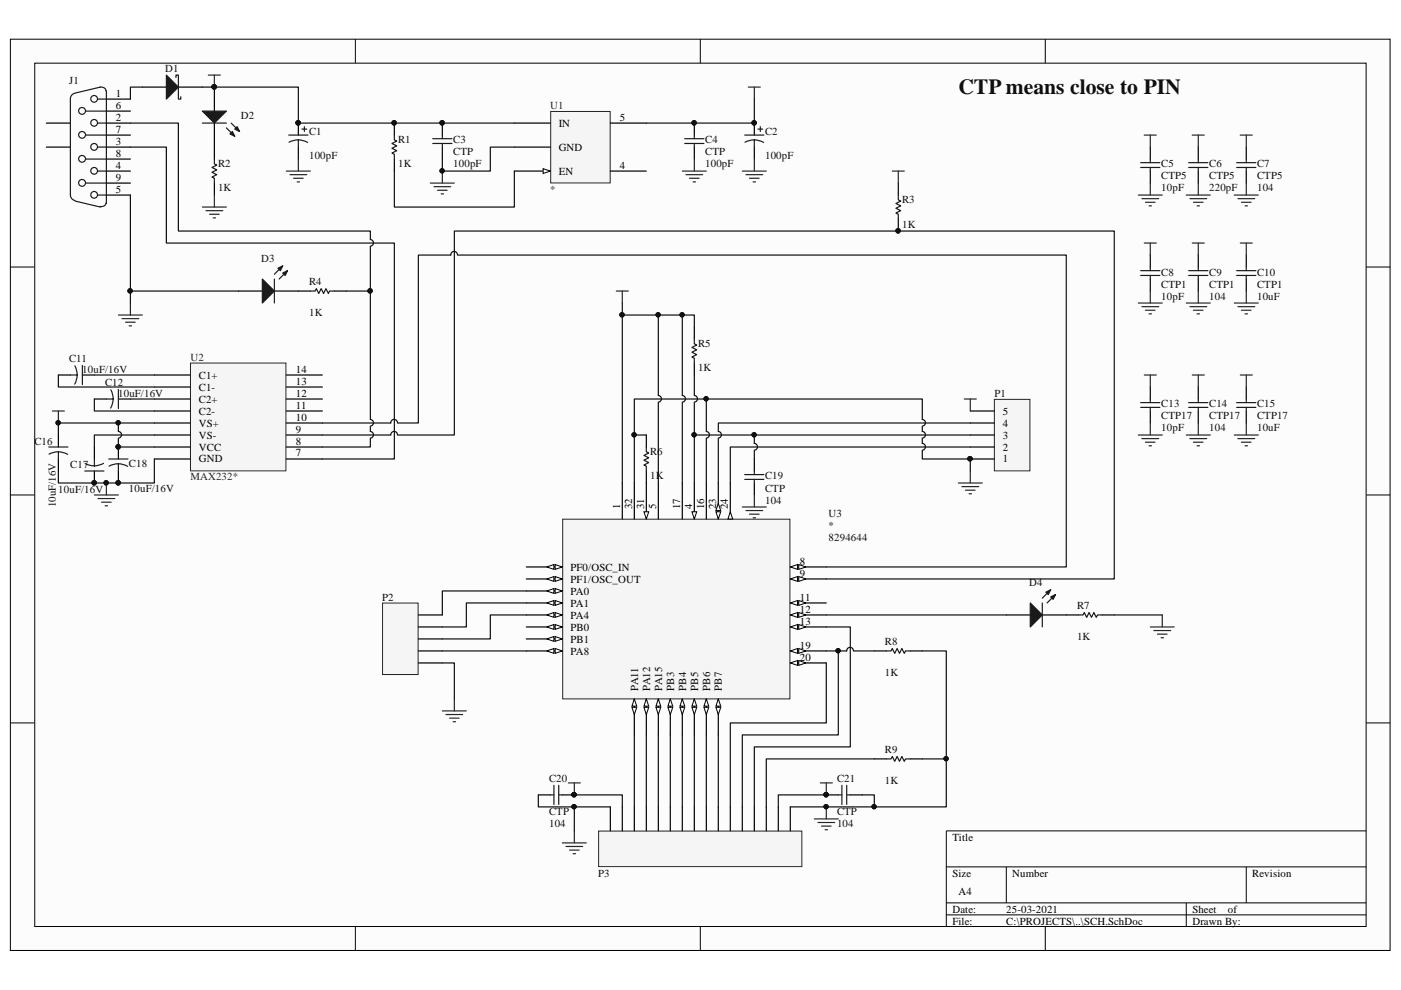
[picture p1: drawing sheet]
<svg xmlns="http://www.w3.org/2000/svg" width="297mm" height="210mm" viewBox="0 0 297 210" stroke-linecap="round" stroke-linejoin="round" font-family="sans-serif">
<path d="M2.3 8.4h292.4v193.1h-292.4z" fill="#fcfcfc"/>
<path d="M2.2 8.3h292.5v193.2h-292.5z" fill="none" stroke="#000" stroke-width=".21"/>
<path d="M7.5 13.5h282.1v182.9h-282.1z" fill="#fcfcfc"/>
<g fill="none" stroke="#000" stroke-width=".21">
<path d="M7.4 13.4h282.2v183h-282.2zM75.3 8.3v5.1M148.5 8.3v5.1M221.6 8.3v5.1M2.2 56.6h5.1M289.7 56.6h5.1M2.2 104.9h5.1M289.7 104.9h5.1M2.2 153.3h5.1M289.7 153.3h5.1M289.7 176.2h-89.1v20.3M75.3 196.5v5.1"/>
<path d="M148.5 196.5v5.1M200.6 183.8h89.1M200.6 191.4h89.1M200.6 194h89.1M213.4 183.8v7.6M221.6 196.5v5.1M251.5 191.4v5.1M264.2 183.8v7.6"/>
</g>
<path d="M119.4 110.2h48.1v38h-48.1z" fill="#f5f5f5"/>
<path d="M119.3 110.1h48.2v38.1h-48.2z" fill="none" stroke="#262626" stroke-width=".21"/>
<path d="M111.6 120.2h7.6" fill="none" stroke="#000" stroke-width=".25"/>
<path d="M117.7 119.7l1.5 .5-1.5 .5z" fill="#fcfcfc"/>
<path d="M117.7 119.7l1.5 .5-1.5 .5z" fill="none" stroke="#000" stroke-width=".21"/>
<path d="M115.9 120.2l1.5-.5v1z" fill="#fcfcfc"/>
<path d="M115.9 120.2l1.5-.5v1z" fill="none" stroke="#000" stroke-width=".21"/>
<path d="M111.6 122.8h7.6" fill="none" stroke="#000" stroke-width=".25"/>
<path d="M117.7 122.2l1.5 .6-1.5 .5z" fill="#fcfcfc"/>
<path d="M117.7 122.2l1.5 .6-1.5 .5z" fill="none" stroke="#000" stroke-width=".21"/>
<path d="M115.9 122.8l1.5-.6v1.1z" fill="#fcfcfc"/>
<path d="M115.9 122.8l1.5-.6v1.1z" fill="none" stroke="#000" stroke-width=".21"/>
<path d="M147.2 102.4v7.6" fill="none" stroke="#000" stroke-width=".25"/>
<path d="M146.7 108.5h1l-.5 1.5z" fill="#fcfcfc"/>
<path d="M146.7 108.5h1l-.5 1.5z" fill="none" stroke="#000" stroke-width=".21"/>
<path d="M139.6 102.4v7.6M111.6 125.3h7.6" fill="none" stroke="#000" stroke-width=".25"/>
<path d="M117.7 124.8l1.5 .5-1.5 .5z" fill="#fcfcfc"/>
<path d="M117.7 124.8l1.5 .5-1.5 .5z" fill="none" stroke="#000" stroke-width=".21"/>
<path d="M115.9 125.3l1.5-.5v1z" fill="#fcfcfc"/>
<path d="M115.9 125.3l1.5-.5v1z" fill="none" stroke="#000" stroke-width=".21"/>
<path d="M111.6 127.8h7.6" fill="none" stroke="#000" stroke-width=".25"/>
<path d="M117.7 127.3l1.5 .5-1.5 .5z" fill="#fcfcfc"/>
<path d="M117.7 127.3l1.5 .5-1.5 .5z" fill="none" stroke="#000" stroke-width=".21"/>
<path d="M115.9 127.8l1.5-.5v1z" fill="#fcfcfc"/>
<path d="M115.9 127.8l1.5-.5v1z" fill="none" stroke="#000" stroke-width=".21"/>
<path d="M167.6 120.2h7.6" fill="none" stroke="#000" stroke-width=".25"/>
<path d="M167.6 120.2l1.5-.5v1z" fill="#fcfcfc"/>
<path d="M167.6 120.2l1.5-.5v1z" fill="none" stroke="#000" stroke-width=".21"/>
<path d="M169.3 119.7l1.6 .5-1.6 .5z" fill="#fcfcfc"/>
<path d="M169.3 119.7l1.6 .5-1.6 .5z" fill="none" stroke="#000" stroke-width=".21"/>
<path d="M167.6 122.8h7.6" fill="none" stroke="#000" stroke-width=".25"/>
<path d="M167.6 122.8l1.5-.6v1.1z" fill="#fcfcfc"/>
<path d="M167.6 122.8l1.5-.6v1.1z" fill="none" stroke="#000" stroke-width=".21"/>
<path d="M169.3 122.2l1.6 .6-1.6 .5z" fill="#fcfcfc"/>
<path d="M169.3 122.2l1.6 .6-1.6 .5z" fill="none" stroke="#000" stroke-width=".21"/>
<path d="M111.6 130.4h7.6" fill="none" stroke="#000" stroke-width=".25"/>
<path d="M117.7 129.9l1.5 .5-1.5 .5z" fill="#fcfcfc"/>
<path d="M117.7 129.9l1.5 .5-1.5 .5z" fill="none" stroke="#000" stroke-width=".21"/>
<path d="M115.9 130.4l1.5-.5v1z" fill="#fcfcfc"/>
<path d="M115.9 130.4l1.5-.5v1z" fill="none" stroke="#000" stroke-width=".21"/>
<path d="M167.6 127.8h7.6" fill="none" stroke="#000" stroke-width=".25"/>
<path d="M167.6 127.8l1.5-.5v1z" fill="#fcfcfc"/>
<path d="M167.6 127.8l1.5-.5v1z" fill="none" stroke="#000" stroke-width=".21"/>
<path d="M169.3 127.3l1.6 .5-1.6 .5z" fill="#fcfcfc"/>
<path d="M169.3 127.3l1.6 .5-1.6 .5z" fill="none" stroke="#000" stroke-width=".21"/>
<path d="M167.6 130.4h7.6" fill="none" stroke="#000" stroke-width=".25"/>
<path d="M167.6 130.4l1.5-.5v1z" fill="#fcfcfc"/>
<path d="M167.6 130.4l1.5-.5v1z" fill="none" stroke="#000" stroke-width=".21"/>
<path d="M169.3 129.9l1.6 .5-1.6 .5z" fill="#fcfcfc"/>
<path d="M169.3 129.9l1.6 .5-1.6 .5z" fill="none" stroke="#000" stroke-width=".21"/>
<path d="M167.6 132.9h7.6" fill="none" stroke="#000" stroke-width=".25"/>
<path d="M167.6 132.9l1.5-.5v1z" fill="#fcfcfc"/>
<path d="M167.6 132.9l1.5-.5v1z" fill="none" stroke="#000" stroke-width=".21"/>
<path d="M169.3 132.4l1.6 .5-1.6 .5z" fill="#fcfcfc"/>
<path d="M169.3 132.4l1.6 .5-1.6 .5z" fill="none" stroke="#000" stroke-width=".21"/>
<path d="M111.6 132.9h7.6" fill="none" stroke="#000" stroke-width=".25"/>
<path d="M117.7 132.4l1.5 .5-1.5 .5z" fill="#fcfcfc"/>
<path d="M117.7 132.4l1.5 .5-1.5 .5z" fill="none" stroke="#000" stroke-width=".21"/>
<path d="M115.9 132.9l1.5-.5v1z" fill="#fcfcfc"/>
<path d="M115.9 132.9l1.5-.5v1z" fill="none" stroke="#000" stroke-width=".21"/>
<path d="M111.6 135.5h7.6" fill="none" stroke="#000" stroke-width=".25"/>
<path d="M117.7 135l1.5 .5-1.5 .5z" fill="#fcfcfc"/>
<path d="M117.7 135l1.5 .5-1.5 .5z" fill="none" stroke="#000" stroke-width=".21"/>
<path d="M115.9 135.5l1.5-.5v1z" fill="#fcfcfc"/>
<path d="M115.9 135.5l1.5-.5v1z" fill="none" stroke="#000" stroke-width=".21"/>
<path d="M144.7 102.4v7.6M149.8 102.4v7.6M111.6 138h7.6" fill="none" stroke="#000" stroke-width=".25"/>
<path d="M117.7 137.5l1.5 .5-1.5 .5z" fill="#fcfcfc"/>
<path d="M117.7 137.5l1.5 .5-1.5 .5z" fill="none" stroke="#000" stroke-width=".21"/>
<path d="M115.9 138l1.5-.5v1z" fill="#fcfcfc"/>
<path d="M115.9 138l1.5-.5v1z" fill="none" stroke="#000" stroke-width=".21"/>
<path d="M167.6 138h7.6" fill="none" stroke="#000" stroke-width=".25"/>
<path d="M167.6 138l1.5-.5v1z" fill="#fcfcfc"/>
<path d="M167.6 138l1.5-.5v1z" fill="none" stroke="#000" stroke-width=".21"/>
<path d="M169.3 137.5l1.6 .5-1.6 .5z" fill="#fcfcfc"/>
<path d="M169.3 137.5l1.6 .5-1.6 .5z" fill="none" stroke="#000" stroke-width=".21"/>
<path d="M167.6 140.6h7.6" fill="none" stroke="#000" stroke-width=".25"/>
<path d="M167.6 140.6l1.5-.5v1z" fill="#fcfcfc"/>
<path d="M167.6 140.6l1.5-.5v1z" fill="none" stroke="#000" stroke-width=".21"/>
<path d="M169.3 140.1l1.6 .5-1.6 .5z" fill="#fcfcfc"/>
<path d="M169.3 140.1l1.6 .5-1.6 .5z" fill="none" stroke="#000" stroke-width=".21"/>
<path d="M134.5 148.2v7.6" fill="none" stroke="#000" stroke-width=".25"/>
<path d="M134.5 148.2l.5 1.5h-1z" fill="#fcfcfc"/>
<path d="M134.5 148.2l.5 1.5h-1z" fill="none" stroke="#000" stroke-width=".21"/>
<path d="M134 150h1l-.5 1.5z" fill="#fcfcfc"/>
<path d="M134 150h1l-.5 1.5z" fill="none" stroke="#000" stroke-width=".21"/>
<path d="M137 148.2v7.6" fill="none" stroke="#000" stroke-width=".25"/>
<path d="M137 148.2l.5 1.5h-1z" fill="#fcfcfc"/>
<path d="M137 148.2l.5 1.5h-1z" fill="none" stroke="#000" stroke-width=".21"/>
<path d="M136.5 150h1l-.5 1.5z" fill="#fcfcfc"/>
<path d="M136.5 150h1l-.5 1.5z" fill="none" stroke="#000" stroke-width=".21"/>
<path d="M152.3 102.4v7.6" fill="none" stroke="#000" stroke-width=".25"/>
<path d="M151.8 108.5h1l-.5 1.5z" fill="#fcfcfc"/>
<path d="M151.8 108.5h1l-.5 1.5z" fill="none" stroke="#000" stroke-width=".21"/>
<path d="M152.3 106.7l.5 1.6h-1z" fill="#fcfcfc"/>
<path d="M152.3 106.7l.5 1.6h-1z" fill="none" stroke="#000" stroke-width=".21"/>
<path d="M154.8 102.4v7.6" fill="none" stroke="#000" stroke-width=".25"/>
<path d="M154.8 108.5l.5 1.5h-1z" fill="#fcfcfc"/>
<path d="M154.8 108.5l.5 1.5h-1z" fill="none" stroke="#000" stroke-width=".21"/>
<path d="M139.6 148.2v7.6" fill="none" stroke="#000" stroke-width=".25"/>
<path d="M139.6 148.2l.5 1.5h-1z" fill="#fcfcfc"/>
<path d="M139.6 148.2l.5 1.5h-1z" fill="none" stroke="#000" stroke-width=".21"/>
<path d="M139.1 150h1l-.5 1.5z" fill="#fcfcfc"/>
<path d="M139.1 150h1l-.5 1.5z" fill="none" stroke="#000" stroke-width=".21"/>
<path d="M142.1 148.2v7.6" fill="none" stroke="#000" stroke-width=".25"/>
<path d="M142.1 148.2l.5 1.5h-1z" fill="#fcfcfc"/>
<path d="M142.1 148.2l.5 1.5h-1z" fill="none" stroke="#000" stroke-width=".21"/>
<path d="M141.6 150h1l-.5 1.5z" fill="#fcfcfc"/>
<path d="M141.6 150h1l-.5 1.5z" fill="none" stroke="#000" stroke-width=".21"/>
<path d="M144.7 148.2v7.6" fill="none" stroke="#000" stroke-width=".25"/>
<path d="M144.7 148.2l.5 1.5h-1z" fill="#fcfcfc"/>
<path d="M144.7 148.2l.5 1.5h-1z" fill="none" stroke="#000" stroke-width=".21"/>
<path d="M144.2 150h1l-.5 1.5z" fill="#fcfcfc"/>
<path d="M144.2 150h1l-.5 1.5z" fill="none" stroke="#000" stroke-width=".21"/>
<path d="M147.2 148.2v7.6" fill="none" stroke="#000" stroke-width=".25"/>
<path d="M147.2 148.2l.5 1.5h-1z" fill="#fcfcfc"/>
<path d="M147.2 148.2l.5 1.5h-1z" fill="none" stroke="#000" stroke-width=".21"/>
<path d="M146.7 150h1l-.5 1.5z" fill="#fcfcfc"/>
<path d="M146.7 150h1l-.5 1.5z" fill="none" stroke="#000" stroke-width=".21"/>
<path d="M149.8 148.2v7.6" fill="none" stroke="#000" stroke-width=".25"/>
<path d="M149.8 148.2l.5 1.5h-1.1z" fill="#fcfcfc"/>
<path d="M149.8 148.2l.5 1.5h-1.1z" fill="none" stroke="#000" stroke-width=".21"/>
<path d="M149.2 150h1.1l-.5 1.5z" fill="#fcfcfc"/>
<path d="M149.2 150h1.1l-.5 1.5z" fill="none" stroke="#000" stroke-width=".21"/>
<path d="M152.3 148.2v7.6" fill="none" stroke="#000" stroke-width=".25"/>
<path d="M152.3 148.2l.5 1.5h-1z" fill="#fcfcfc"/>
<path d="M152.3 148.2l.5 1.5h-1z" fill="none" stroke="#000" stroke-width=".21"/>
<path d="M151.8 150h1l-.5 1.5z" fill="#fcfcfc"/>
<path d="M151.8 150h1l-.5 1.5z" fill="none" stroke="#000" stroke-width=".21"/>
<path d="M137 102.4v7.6" fill="none" stroke="#000" stroke-width=".25"/>
<path d="M136.5 108.5h1l-.5 1.5z" fill="#fcfcfc"/>
<path d="M136.5 108.5h1l-.5 1.5z" fill="none" stroke="#000" stroke-width=".21"/>
<path d="M131.9 102.4v7.6M134.5 102.4v7.6" fill="none" stroke="#000" stroke-width=".25"/>
<path d="M127 176.3h43v7.4h-43z" fill="#f5f5f5"/>
<path d="M126.9 176.2h43.1v7.5h-43.1z" fill="none" stroke="#262626" stroke-width=".21"/>
<g fill="none" stroke="#000" stroke-width=".25">
<path d="M137 92.2v2.6M137 99.9v2.5M185.4 138h2.5M193 138h2.5M129.4 171.1v5.1M131.9 171.1v5.1M134.5 171.1v5.1M137 171.1v5.1M139.6 171.1v5.1M142.1 171.1v5.1M144.7 171.1v5.1M147.2 171.1v5.1"/>
<path d="M149.8 171.1v5.1M152.3 171.1v5.1M154.8 171.1v5.1M157.4 171.1v5.1M159.9 171.1v5.1M162.5 171.1v5.1M165 171.1v5.1M167.6 171.1v5.1M185.4 160.9h2.5M193 160.9h2.5"/>
</g>
<g fill="none" stroke="#262626" stroke-width=".25">
<path d="M130.7 61.7h2.5M131.9 61.7v2.5M119.2 178.7h5.1M120 179.5h3.5M120.5 166h2.5M121.8 166v2.5M121.8 176.2v2.5M172.7 173.6h5M173.4 174.4h3.6M173.9 166h2.6M174.2 175.2h2M174.9 175.9h.5"/>
<path d="M175.2 166v2.5M175.2 171.1v2.5M120.8 180.2h2M121.5 181h.5"/>
</g>
<g fill="#0e0e0e" stroke="#0e0e0e" stroke-width=".21">
<circle cx="175.1" cy="171" r=".46"/>
<circle cx="175.1" cy="168.5" r=".46"/>
<circle cx="121.7" cy="168.5" r=".47"/>
</g>
<path d="M137 94.8v1l.5 .2-1 .6 1 .5-1 .5 1 .5-1 .5 .5 .2v1.1M187.9 138h1l.3-.5 .5 1 .5-1 .5 1 .5-1 .5 1 .3-.5h1M187.9 160.9h1l.3-.5 .5 1 .5-1 .5 1 .5-1 .5 1 .3-.5h1" fill="none" stroke="#1c1c1c" stroke-width=".25"/>
<path d="M81.2 127.9h7.4v15.1h-7.4z" fill="#f5f5f5"/>
<path d="M81.1 127.9h7.5v15.1h-7.5z" fill="none" stroke="#262626" stroke-width=".21"/>
<path d="M88.7 130.4h5.1M88.7 132.9h5.1M88.7 135.5h5.1M88.7 138h5.1M88.7 140.6h5.1" fill="none" stroke="#000" stroke-width=".25"/>
<path d="M93.8 150.7h5.1M94.5 151.5h3.6M95.3 152.3h2M96.1 153h.5M96.3 148.2v2.5" fill="none" stroke="#262626" stroke-width=".25"/>
<path d="M116.8 23.7h12.6v15.1h-12.6z" fill="#f5f5f5"/>
<path d="M116.8 23.6h12.6v15.2h-12.6z" fill="none" stroke="#262626" stroke-width=".21"/>
<path d="M109.1 26.1h7.6M109.1 31.2h7.6M109.1 36.3h7.6" fill="none" stroke="#000" stroke-width=".25"/>
<path d="M115.2 35.8l1.5 .5-1.5 .5z" fill="#fcfcfc"/>
<path d="M115.2 35.8l1.5 .5-1.5 .5z" fill="none" stroke="#000" stroke-width=".21"/>
<g fill="none" stroke="#000" stroke-width=".25">
<path d="M9.8 26.1h5.1M9.8 31.2h5.1M22.6 36.3h5M22.6 26.1h5M22.6 21h5M22.6 31.2h5M22.6 23.6h5M22.6 28.6h5M22.6 33.7h5M22.6 38.8h5M129.4 36.3h7.6M129.4 26.1h7.6"/>
<path d="M22.6 41.4h5"/>
</g>
<g fill="none" stroke="#1c1c1c" stroke-width=".25">
<path d="M15.9 19.8a1.23 1.23 0 0 0-1 1.2v20.4a1.23 1.23 0 0 0 1 1.1M21.2 18.5a.91 .91 0 0 1 1.2 .8M21.3 18.5l-5.4 1.2M22.6 19.2v23.9M18.2 23.6h4.4M18.2 28.6h4.4M18.2 33.7h4.4M18.2 38.8h4.4M20.8 26.1h1.8M20.8 21h1.8M20.8 31.2h1.8M20.8 36.3h1.8"/>
<path d="M15.9 42.6l5.4 1.3M20.8 41.4h1.8M22.5 43.1a.93 .93 0 0 1-1.3 .7"/>
<circle cx="17.4" cy="23.5" r=".73"/>
<circle cx="17.4" cy="38.8" r=".73"/>
<circle cx="17.4" cy="33.7" r=".72"/>
<circle cx="17.4" cy="28.6" r=".72"/>
<circle cx="20" cy="31.1" r=".72"/>
<circle cx="20" cy="36.2" r=".71"/>
<circle cx="20" cy="26" r=".71"/>
<circle cx="20" cy="21" r=".71"/>
<circle cx="20" cy="41.3" r=".71"/>
</g>
<path d="M40.5 77.1h20.1v22.7h-20.1z" fill="#f5f5f5"/>
<path d="M40.4 77h20.2v22.8h-20.2z" fill="none" stroke="#262626" stroke-width=".21"/>
<g fill="none" stroke="#000" stroke-width=".25">
<path d="M12.4 79.5h2.5M17.5 79.5h2.5M32.7 79.5h7.7M50.5 61.7h5.1M58.2 61.7h7.6M60.7 79.5h7.6M70.9 61.7h2.5M12.4 92.2v2.6M12.4 97.3v2.6M20 84.6h2.6M20 94.8v2.5M20 99.9v2.5"/>
<path d="M25.1 84.6h2.5M25.1 94.8v2.5M25.1 99.9v2.5M32.7 89.7h7.7M32.7 82.1h7.7M32.7 84.6h7.7M32.7 87.1h7.7M32.7 92.2h7.7M32.7 97.3h7.7M32.7 94.8h7.7M60.7 89.7h7.6M60.7 82.1h7.6"/>
<path d="M60.7 84.6h7.6M60.7 87.1h7.6M60.7 92.2h7.6M60.7 97.3h7.6M60.7 94.8h7.6"/>
</g>
<g fill="none" stroke="#262626" stroke-width=".25">
<path d="M44.2 15.9h2.5M45.5 15.9v2.6M25.1 66.8h5.1M25.9 67.6h3.5M26.6 68.3h2.1M27.4 69.1h.5M27.6 64.2v2.6M11.1 87.1h2.5M12.4 87.1v2.6M20 104.9h5.1M20.8 105.7h3.5M21.5 106.5h2.1"/>
<path d="M22.3 107.2h.5M22.6 102.4v2.5"/>
</g>
<g fill="#0e0e0e" stroke="#0e0e0e" stroke-width=".21">
<circle cx="12.3" cy="89.6" r=".46"/>
<circle cx="20" cy="102.4" r=".46"/>
<circle cx="25" cy="94.7" r=".46"/>
<circle cx="25" cy="102.4" r=".46"/>
<circle cx="22.5" cy="102.4" r=".46"/>
<circle cx="45.4" cy="18.4" r=".46"/>
</g>
<g fill="none" stroke="#1c1c1c" stroke-width=".25">
<path d="M14.9 79.5h1.5M15.9 77.6l.4 1.1 .1 .8-.2 1.2-.4 .7M17.5 77.5v4M65.8 61.7h1l.3-.5 .5 1 .5-1 .5 1 .5-1 .5 1 .3-.5h1M10.3 94.8h4.1M12.4 95.8v1.5M12.4 95.8l1.2 .2 .7 .3M12.4 95.8l-.9 .1-1.1 .4M18 99.9h4M20 97.3v1.5M21.9 98.2l-.7 .4-1.2 .2-.8-.1-1.1-.4M22.6 84.6h1.5"/>
<path d="M23.1 97.3h4M23.5 82.7l.4 1.1 .1 .8-.2 1.2-.3 .7M25.1 82.6v4M25.1 98.3v1.6M25.1 98.3l1.2 .2 .8 .4M25.1 98.3l-.9 .1-1.1 .4"/>
</g>
<path d="M55.6 59.2l2.6 2.5-2.6 2.5z" fill="#1c1c1c"/>
<path d="M55.6 59.2l2.6 2.5-2.6 2.5zM59.9 56.4l-1.7 1.7M61 57.4l-1.8 1.8" fill="none" stroke="#1c1c1c" stroke-width=".25"/>
<path d="M59.9 57.9l1.1-.5-.5 1z" fill="#1c1c1c"/>
<path d="M59.9 57.9l1.1-.5-.5 1z" fill="none" stroke="#1c1c1c" stroke-width=".25"/>
<path d="M58.9 56.9l1-.5-.5 1z" fill="#1c1c1c"/>
<path d="M58.2 59.2v5M58.9 56.9l1-.5-.5 1z" fill="none" stroke="#1c1c1c" stroke-width=".25"/>
<path d="M45.5 18.5v5.1M45.5 26.1v5.1" fill="none" stroke="#000" stroke-width=".25"/>
<circle cx="45.4" cy="18.4" r=".46" fill="#0e0e0e" stroke="#0e0e0e" stroke-width=".21"/>
<path d="M42.9 23.6h5.1l-2.5 2.5z" fill="#1c1c1c"/>
<path d="M42.9 23.6h5.1l-2.5 2.5zM48 27.1l1.8 1.8M49 26.1l1.8 1.8" fill="none" stroke="#1c1c1c" stroke-width=".25"/>
<path d="M48.8 28.4l.5-.5 .5 1z" fill="#1c1c1c"/>
<path d="M48.8 28.4l.5-.5 .5 1z" fill="none" stroke="#1c1c1c" stroke-width=".25"/>
<path d="M50.3 26.9l.5 1-1-.5z" fill="#1c1c1c"/>
<g fill="none" stroke="#1c1c1c" stroke-width=".25">
<path d="M42.9 26.1h5.1M45.5 33.7v1l.5 .3-1.1 .5 1.1 .5-1.1 .5 1.1 .5-1.1 .5 .6 .3v1M50.3 26.9l.5 1-1-.5zM61.2 28.6h4.1M61.3 30.2l1.1-.5h.9l1.2 .2 .7 .3M63.3 29.7v1.5M64 27.4h1M64.5 26.9v1M83.6 28.6v1.1l.5 .2-1 .5 1 .5-1 .5 1 .5-1 .6 .5 .2v1M91.8 29.4h4M91.8 30.4h4M93.8 28.6v.8"/>
<path d="M93.8 30.4v.8M145.2 29.4h4M145.2 30.4h4M147.2 28.6v.8M147.2 30.4v.8M157.9 28.6h4.1M159.9 29.7v1.5M159.9 29.7l1.2 .2 .8 .3M159.9 29.7h-.8l-1.2 .5M160.7 27.4h1M161.2 26.9v1"/>
</g>
<g fill="#0e0e0e" stroke="#0e0e0e" stroke-width=".21">
<circle cx="45.4" cy="18.4" r=".46"/>
<circle cx="83.6" cy="26" r=".46"/>
<circle cx="93.7" cy="26" r=".46"/>
<circle cx="63.2" cy="26" r=".46"/>
<circle cx="159.9" cy="26" r=".46"/>
<circle cx="93.7" cy="36.2" r=".46"/>
<circle cx="147.2" cy="26" r=".46"/>
</g>
<path d="M45.5 31.2v2.5M45.5 38.8v2.6M63.3 26.1v2.5M63.3 31.2v2.5M83.6 26.1v2.5M83.6 33.7v2.6M93.8 26.1v2.5M93.8 31.2v2.5M147.2 26.1v2.5M147.2 31.2v2.5M159.9 26.1v2.5M159.9 31.2v2.5" fill="none" stroke="#000" stroke-width=".25"/>
<g fill="none" stroke="#262626" stroke-width=".25">
<path d="M158.7 18.5h2.5M159.9 18.5v2.5M60.7 36.3h5.1M61.5 37h3.5M62.2 37.8h2.1M63 38.6h.5M63.3 33.7v2.6M91.2 38.8h5.1M92 39.6h3.6M93.8 36.3v2.5M144.7 36.3h5.1M145.4 37h3.6"/>
<path d="M146.2 37.8h2M147 38.6h.5M147.2 33.7v2.6M157.4 36.3h5.1M158.1 37h3.6M158.9 37.8h2M159.7 38.6h.5M159.9 33.7v2.6M42.9 43.9h5.1M43.7 44.7h3.5M44.4 45.4h2.1M45.2 46.2h.5"/>
<path d="M45.5 41.4v2.5M92.8 40.3h2M93.5 41.1h.5"/>
</g>
<path d="M210.9 84.8h7.5v15h-7.5z" fill="#f5f5f5"/>
<path d="M210.8 84.7h7.6v15.1h-7.6z" fill="none" stroke="#262626" stroke-width=".21"/>
<g fill="none" stroke="#000" stroke-width=".25">
<path d="M190.5 38.8v2.6M190.5 46.4v2.6M147.2 69.3v2.6M147.2 77v2.5M159.9 97.3v2.6M205.7 97.3h5.1M205.7 94.8h5.1M205.7 92.2h5.1M205.7 89.7h5.1M205.7 87.1h5.1M243.9 82.1v2.5M243.9 87.1v2.6"/>
<path d="M254.1 82.1v2.5M254.1 87.1v2.6M264.2 82.1v2.5M264.2 87.1v2.6M159.9 102.4v2.5M213.4 130.4h5M221 130.4h7.6M233.7 130.4h2.5"/>
</g>
<g fill="#0e0e0e" stroke="#0e0e0e" stroke-width=".21">
<circle cx="205.7" cy="97.3" r=".47"/>
<circle cx="190.4" cy="48.9" r=".46"/>
</g>
<g fill="none" stroke="#262626" stroke-width=".25">
<path d="M189.2 36.3h2.5M190.5 36.3v2.5M242.6 79.5h2.6M243.9 79.5v2.6M252.8 79.5h2.5M254.1 79.5v2.6M263 79.5h2.5M264.2 79.5v2.6M204.4 84.6h2.6M205.7 84.6v2.5M205.7 99.9v2.5M241.3 92.2h5.1"/>
<path d="M242.1 93h3.6M242.9 93.8h2M243.6 94.5h.5M243.9 89.7v2.5M251.5 92.2h5.1M252.3 93h3.5M253 93.8h2.1M253.8 94.5h.5M254.1 89.7v2.5M261.7 92.2h5.1M262.5 93h3.5M263.2 93.8h2.1"/>
<path d="M264 94.5h.5M264.2 89.7v2.5M157.4 107.5h5.1M158.1 108.3h3.6M158.9 109h2M159.7 109.8h.5M159.9 104.9v2.6M203.2 102.4h5.1M203.9 103.2h3.6M204.7 103.9h2M205.5 104.7h.5"/>
</g>
<g fill="none" stroke="#1c1c1c" stroke-width=".25">
<path d="M190.5 41.4v1l.5 .2-1.1 .5 1.1 .5-1.1 .6 1.1 .5-1.1 .5 .6 .2v1M147.2 71.9v1l.5 .3-1 .5 1 .5-1 .5 1 .5-1 .5 .5 .2v1.1M159.9 99.9v.7M241.8 85.4h4.1M241.8 86.4h4.1M243.9 84.6v.8M243.9 86.4v.7M252 85.4h4.1M252 86.4h4.1M254.1 84.6v.8M254.1 86.4v.7M262.2 85.4h4.1"/>
<path d="M262.2 86.4h4.1M264.2 84.6v.8M264.2 86.4v.7M157.9 100.6h4.1M157.9 101.6h4.1M159.9 101.6v.8M228.6 130.4h1l.3-.5 .5 1 .5-1 .5 1 .5-1 .5 1 .3-.5h1"/>
</g>
<path d="M218.4 127.8l2.6 2.6-2.6 2.5z" fill="#1c1c1c"/>
<path d="M218.4 127.8l2.6 2.6-2.6 2.5zM222.8 125l-1.8 1.8M223.8 126.1l-1.8 1.7" fill="none" stroke="#1c1c1c" stroke-width=".25"/>
<path d="M222.8 126.6l1-.5-.5 1z" fill="#1c1c1c"/>
<path d="M222.8 126.6l1-.5-.5 1z" fill="none" stroke="#1c1c1c" stroke-width=".25"/>
<path d="M221.7 125.6l1.1-.6-.5 1.1z" fill="#1c1c1c"/>
<g fill="none" stroke="#1c1c1c" stroke-width=".25">
<path d="M241.8 34.5h4.1M241.8 35.5h4.1M243.9 33.7v.8M243.9 35.5v.8M252 34.5h4.1M252 35.5h4.1M254.1 33.7v.8M254.1 35.5v.8M262.2 34.5h4.1M262.2 35.5h4.1M264.2 33.7v.8M264.2 35.5v.8"/>
<path d="M241.8 57.4h4.1M241.8 58.4h4.1M243.9 56.6v.8M243.9 58.4v.8M252 57.4h4.1M252 58.4h4.1M254.1 56.6v.8M254.1 58.4v.8M262.2 57.4h4.1M262.2 58.4h4.1M264.2 56.6v.8M264.2 58.4v.8"/>
<path d="M221 127.8v5.1M221.7 125.6l1.1-.6-.5 1.1z"/>
</g>
<g fill="none" stroke="#262626" stroke-width=".25">
<path d="M242.6 28.6h2.6M243.9 28.6v2.6M243.9 38.8v2.6M252.8 28.6h2.5M254.1 28.6v2.6M254.1 38.8v2.6M263 28.6h2.5M264.2 28.6v2.6M264.2 38.8v2.6M241.3 41.4h5.1M242.1 42.1h3.6M242.6 51.5h2.6"/>
<path d="M242.9 42.9h2M243.6 43.6h.5M243.9 51.5v2.6M251.5 41.4h5.1M252.3 42.1h3.5M252.8 51.5h2.5M253 42.9h2.1M253.8 43.6h.5M254.1 51.5v2.6M261.7 41.4h5.1M262.5 42.1h3.5M263 51.5h2.5"/>
<path d="M263.2 42.9h2.1M264 43.6h.5M264.2 51.5v2.6M241.3 64.2h5.1M242.1 65h3.6M242.9 65.8h2M243.6 66.5h.5M243.9 61.7v2.5M251.5 64.2h5.1M252.3 65h3.5M253 65.8h2.1M253.8 66.5h.5"/>
<path d="M254.1 61.7v2.5M261.7 64.2h5.1M262.5 65h3.5M263.2 65.8h2.1M264 66.5h.5M264.2 61.7v2.5M243.9 132.9h5.1M244.6 133.7h3.6M245.4 134.5h2M246.2 135.2h.5M246.4 130.4v2.5"/>
</g>
<g fill="none" stroke="#000" stroke-width=".25">
<path d="M30.2 18.5h5.1M37.8 18.5h5.1M243.9 31.2v2.5M243.9 36.3v2.5M254.1 31.2v2.5M254.1 36.3v2.5M264.2 31.2v2.5M264.2 36.3v2.5M243.9 54.1v2.5M243.9 59.2v2.5M254.1 54.1v2.5M254.1 59.2v2.5"/>
<path d="M264.2 54.1v2.5M264.2 59.2v2.5"/>
</g>
<path d="M35.3 15.9l2.5 2.6-2.5 2.5z" fill="#1c1c1c"/>
<path d="M35.3 15.9l2.5 2.6-2.5 2.5zM37.3 16.4v-.5h.5v5.1h.5v-.5M116.7 168.5h.7M117.4 166.5v4.1M118.5 168.5h.7M118.5 166.5v4.1M177.7 168.5h.8M178.5 166.5v4.1M179.5 166.5v4.1M179.5 168.5h.8" fill="none" stroke="#1c1c1c" stroke-width=".25"/>
<g fill="none" stroke="#0e0e0e" stroke-width=".25">
<path d="M30.2 18.5h-2.6v2.5M42.9 18.5h20.4v7.6h45.8M27.6 31.2h7.7v20.3h48.3v45.8h-15.3M27.6 26.1h10.2v22.9h40.7v1.8a.71 .71 0 0 1 .7 .7 .71 .71 0 0 1-.7 .7M83.6 36.3v7.6h25.5v-7.6M109.1 31.2h-5.1v5.1h-10.2v-2.6M159.9 21v5.1h-22.9M27.6 41.4v22.8M78.5 52.3v36.6a.71 .71 0 0 1 .7 .7 .71 .71 0 0 1-.7 .7M97 54.1a.72 .72 0 0 0-.7-.8 .72 .72 0 0 0-.7 .8h-6.9v35.6h-4.3M97.1 54.1h129v66.1h-50.9M12.4 79.5v2.6h20.3"/>
<path d="M20 79.5h12.7M27.6 61.7h22.9M73.4 61.7h5.1M131.9 64.2v38.2M131.9 66.8h7.7v17a.71 .71 0 0 1 .6 .8 .71 .71 0 0 1-.6 .7M139.6 66.8h5.1v17a.71 .71 0 0 1 .6 .8 .71 .71 0 0 1-.6 .7M144.7 66.8h2.5v2.5M147.2 79.5v4.3a.71 .71 0 0 1 .7 .8 .71 .71 0 0 1-.7 .7M20 84.6v2.5h12.7M25.1 93v1.8h7.6M25.1 89.7v1.8a.71 .71 0 0 1 .7 .7 .71 .71 0 0 1-.7 .7M27.6 84.6h5.1"/>
<path d="M32.7 89.7h-20.3v2.5M32.7 92.2h-12.7v2.6M32.7 97.3v5.1h-20.3v-2.5M78.5 90.4v1.1a.71 .71 0 0 1 .7 .7 .71 .71 0 0 1-.7 .7M78.5 93v1.8h-10.2M84.3 92.2a.72 .72 0 0 0-.7-.7 .72 .72 0 0 0-.8 .7h-14.5M84.3 89.7a.72 .72 0 0 0-.7-.8 .72 .72 0 0 0-.8 .8h-14.5M84.4 92.2h11.9v-43.2h139.9v73.8h-61M137 92.2h-2.5v10.2M139.6 85.4v17M144.7 85.4v17M147.2 85.4v6.8"/>
<path d="M149.8 84.6h-15.3v7.6M149.8 93v9.4M152.3 93v9.4M159.9 92.2v1.8a.73 .73 0 0 1 .7 .7 .73 .73 0 0 1-.7 .8M159.9 95.5v1.8M195.5 90.3a.71 .71 0 0 0 .7-.7 .71 .71 0 0 0-.7-.7v-4.3h-45.7v6.9a.71 .71 0 0 1 .6 .7 .71 .71 0 0 1-.7 .7M195.5 95.5v1.8h10.2v2.6M195.5 93v1a.73 .73 0 0 1 .7 .7 .73 .73 0 0 1-.7 .8M195.5 90.4v1.1a.71 .71 0 0 1 .7 .7 .71 .71 0 0 1-.7 .7M205.7 94.8h-50.9v7.6M205.7 92.2h-58.5v10.2M205.7 89.7h-53.4v1.8a.71 .71 0 0 1 .7 .7 .71 .71 0 0 1-.7 .7"/>
<path d="M93.8 138h17.8M111.6 125.3h-17.8v5.1M111.6 127.8h-12.7v5.1h-5.1M111.6 130.4h-7.6v5.1h-10.2M175.2 138h2.5v17.8h-20.3v15.3M175.2 132.9h5.1v25.5h-20.4v12.7M175.2 130.4h38.2M180.9 138a.72 .72 0 0 0-.7-.7 .72 .72 0 0 0-.7 .7h-1.8M181 138h4.4M195.5 138h5.1v22.9M236.2 130.4h10.2M93.8 140.6h2.5v7.6"/>
<path d="M134.5 155.8v15.3M137 155.8v15.3M139.6 155.8v15.3M142.1 155.8v15.3M144.7 155.8v15.3M147.2 155.8v15.3M149.8 155.8v15.3M152.3 155.8v15.3M175.2 140.6v12.7h-20.4v17.8M114.1 168.5v2.6h7.7M121.8 168.5h10.1v2.6M129.4 171.1h-7.6v5.1"/>
<path d="M175.2 168.5h-10.2v2.6M182.8 168.5h2.6v2.6M185.4 160.9h-22.9v10.2M195.5 160.9h5.1v10.2h-33"/>
</g>
<g fill="#0e0e0e" stroke="#0e0e0e" stroke-width=".21">
<circle cx="121.7" cy="171" r=".47"/>
<circle cx="175.1" cy="168.5" r=".46"/>
<circle cx="121.7" cy="168.5" r=".47"/>
<circle cx="177.7" cy="138" r=".46"/>
<circle cx="200.6" cy="160.9" r=".46"/>
<circle cx="185.3" cy="171" r=".46"/>
<circle cx="175.1" cy="171" r=".46"/>
<circle cx="131.9" cy="66.7" r=".47"/>
<circle cx="134.4" cy="92.2" r=".46"/>
<circle cx="25" cy="89.6" r=".46"/>
<circle cx="12.3" cy="89.6" r=".46"/>
<circle cx="20" cy="102.4" r=".46"/>
<circle cx="22.5" cy="102.4" r=".46"/>
<circle cx="25" cy="102.4" r=".46"/>
<circle cx="78.5" cy="61.7" r=".47"/>
<circle cx="27.6" cy="61.7" r=".47"/>
<circle cx="190.4" cy="48.9" r=".46"/>
<circle cx="93.7" cy="36.2" r=".46"/>
<circle cx="25" cy="94.7" r=".46"/>
<circle cx="45.4" cy="18.4" r=".46"/>
<circle cx="63.2" cy="26" r=".46"/>
<circle cx="83.6" cy="26" r=".46"/>
<circle cx="93.7" cy="26" r=".46"/>
<circle cx="147.2" cy="92.2" r=".46"/>
<circle cx="159.9" cy="92.2" r=".46"/>
<circle cx="205.7" cy="97.3" r=".47"/>
<circle cx="149.7" cy="84.6" r=".46"/>
<circle cx="144.6" cy="66.7" r=".46"/>
<circle cx="139.5" cy="66.7" r=".46"/>
<circle cx="159.9" cy="26" r=".46"/>
<circle cx="147.2" cy="26" r=".46"/>
</g>
<path d="M114.1 168.5h2.6M119.2 168.5h2.6M175.2 168.5h2.5M180.3 168.5h2.5" fill="none" stroke="#000" stroke-width=".25"/>
<text font-size="4.6" fill="#0e0e0e" x="203.2" y="20">CTP means close to PIN</text>
<g font-size="2.3" fill="#0e0e0e">
<text x="14.6" y="17.7">J1</text>
<text x="35.1" y="15.2">D1</text>
<text x="51.1" y="25.3">D2</text>
<text x="65.5" y="28.6">C1</text>
<text x="162.2" y="28.6">C2</text>
<text x="46.2" y="35.5">R2</text>
<text x="65.5" y="33.7">100pF</text>
<text x="84.4" y="35.5">1K</text>
<text x="84.4" y="30.4">R1</text>
<text x="96.1" y="35.5">100pF</text>
<text x="96.1" y="30.4">C3</text>
<text x="96.1" y="32.9">CTP</text>
<text x="149.5" y="35.5">100pF</text>
<text x="149.5" y="30.4">C4</text>
<text x="149.5" y="32.9">CTP</text>
<text x="162.2" y="33.7">100pF</text>
<text x="246.2" y="35.5">C5</text>
<text x="256.4" y="35.5">C6</text>
<text x="266.5" y="35.5">C7</text>
<text x="46.2" y="40.6">1K</text>
<text x="246.2" y="40.6">10pF</text>
<text x="246.2" y="38">CTP5</text>
<text x="256.4" y="40.6">220pF</text>
<text x="256.4" y="38">CTP5</text>
<text x="266.5" y="40.6">104</text>
<text x="266.5" y="38">CTP5</text>
<text x="191.3" y="43.1">R3</text>
<text x="191.3" y="48.3">1K</text>
<text x="55.4" y="55.6">D3</text>
<text x="246.2" y="58.4">C8</text>
<text x="256.4" y="58.4">C9</text>
<text x="266.5" y="58.4">C10</text>
<text x="65.5" y="60.5">R4</text>
<text x="246.2" y="63.5">10pF</text>
<text x="246.2" y="61">CTP1</text>
<text x="256.4" y="63.5">104</text>
<text x="256.4" y="61">CTP1</text>
<text x="266.5" y="63.5">10uF</text>
<text x="266.5" y="61">CTP1</text>
<text x="65.5" y="67.1">1K</text>
<text x="14.6" y="76.7">C11</text>
<text x="148" y="73.7">R5</text>
<text x="17.4" y="79">10uF/16V</text>
<text x="22.3" y="81.8">C12</text>
<text x="148" y="78.8">1K</text>
<text x="25.1" y="84.1">10uF/16V</text>
<text x="210.8" y="84.1">P1</text>
<text x="246.2" y="86.4">C13</text>
<text x="246.2" y="88.9">CTP17</text>
<text x="256.4" y="86.4">C14</text>
<text x="256.4" y="88.9">CTP17</text>
<text x="266.5" y="86.4">C15</text>
<text x="266.5" y="88.9">CTP17</text>
<text x="7.3" y="94.2">C16</text>
<text x="246.2" y="91.5">10pF</text>
<text x="256.4" y="91.5">104</text>
<text x="266.5" y="91.5">10uF</text>
<text x="14.9" y="99.3">C17</text>
<text x="27.3" y="99.1">C18</text>
<text x="137.8" y="101.6">1K</text>
<text x="137.8" y="96.5">R6</text>
<text x="162.2" y="101.6">C19</text>
<text x="11.9" y="107.5" transform="rotate(-90 11.9 107.5)">10uF/16V</text>
<text x="12.4" y="104.5">10uF/16V</text>
<text x="27.3" y="104.2">10uF/16V</text>
<text x="162.2" y="106.8">104</text>
<text x="162.2" y="104.2">CTP</text>
<text x="175.7" y="109.6">U3</text>
<text x="175.7" y="112.1">*</text>
<text x="175.7" y="114.7">8294644</text>
<text x="218.2" y="124.3">D4</text>
<text x="81" y="127.4">P2</text>
<text x="228.3" y="129.1">R7</text>
<text x="187.6" y="136.8">R8</text>
<text x="228.3" y="135.7">1K</text>
<text x="187.6" y="143.4">1K</text>
<text x="187.6" y="159.6">R9</text>
<text x="116.4" y="165.8">C20</text>
<text x="177.5" y="165.8">C21</text>
<text x="187.6" y="166.3">1K</text>
<text x="116.4" y="172.9">CTP</text>
<text x="177.5" y="172.9">CTP</text>
<text x="116.4" y="175.4">104</text>
<text x="177.5" y="175.4">104</text>
<text x="126.8" y="185.9">P3</text>
</g>
<g font-size="2.3">
<text x="24.6" y="20.5">1</text>
<text x="24.6" y="23">6</text>
<text x="24.6" y="25.6">2</text>
<text x="24.6" y="28.1">7</text>
<text x="118.4" y="26.9">IN</text>
<text x="131.4" y="25.6">5</text>
<text x="24.6" y="30.7">3</text>
<text x="24.6" y="35.7">4</text>
<text x="24.6" y="33.2">8</text>
<text x="118.4" y="31.9">GND</text>
<text x="131.4" y="35.7">4</text>
<text x="24.6" y="40.8">5</text>
<text x="24.6" y="38.3">9</text>
<text x="118.4" y="37">EN</text>
<text x="42.2" y="80.3">C1+</text>
<text x="42.2" y="82.8">C1-</text>
<text x="62.7" y="81.5">13</text>
<text x="62.7" y="79">14</text>
<text x="42.2" y="85.4">C2+</text>
<text x="42.2" y="87.9">C2-</text>
<text x="62.7" y="89.2">10</text>
<text x="62.7" y="86.6">11</text>
<text x="62.7" y="84.1">12</text>
<text x="212.6" y="87.9">5</text>
<text x="42.2" y="90.4">VS+</text>
<text x="42.2" y="93">VS-</text>
<text x="42.2" y="95.5">VCC</text>
<text x="62.7" y="94.2">8</text>
<text x="62.7" y="91.7">9</text>
<text x="212.6" y="95.5">2</text>
<text x="212.6" y="93">3</text>
<text x="212.6" y="90.4">4</text>
<text x="42.2" y="98.1">GND</text>
<text x="62.7" y="96.8">7</text>
<text x="212.6" y="98.1">1</text>
<text x="131.5" y="108" transform="rotate(-90 131.5 108)">1</text>
<text x="134" y="108" transform="rotate(-90 134 108)">32</text>
<text x="136.6" y="108" transform="rotate(-90 136.6 108)">31</text>
<text x="139.1" y="108" transform="rotate(-90 139.1 108)">5</text>
<text x="144.2" y="108" transform="rotate(-90 144.2 108)">17</text>
<text x="146.7" y="108" transform="rotate(-90 146.7 108)">4</text>
<text x="149.3" y="108" transform="rotate(-90 149.3 108)">16</text>
<text x="151.8" y="108" transform="rotate(-90 151.8 108)">23</text>
<text x="154.3" y="108" transform="rotate(-90 154.3 108)">24</text>
<text x="169.6" y="119.7">8</text>
<text x="121" y="121">PF0/OSC_IN</text>
<text x="121" y="123.5">PF1/OSC_OUT</text>
<text x="169.6" y="122.3">9</text>
<text x="121" y="126.1">PA0</text>
<text x="121" y="128.6">PA1</text>
<text x="121" y="131.2">PA4</text>
<text x="169.6" y="127.4">11</text>
<text x="169.6" y="129.9">12</text>
<text x="121" y="133.7">PB0</text>
<text x="121" y="136.2">PB1</text>
<text x="169.6" y="132.4">13</text>
<text x="169.6" y="137.5">19</text>
<text x="121" y="138.8">PA8</text>
<text x="169.6" y="140.1">20</text>
<text x="135.3" y="146.4" transform="rotate(-90 135.3 146.4)">PA11</text>
<text x="137.8" y="146.4" transform="rotate(-90 137.8 146.4)">PA12</text>
<text x="140.4" y="146.4" transform="rotate(-90 140.4 146.4)">PA15</text>
<text x="142.9" y="146.4" transform="rotate(-90 142.9 146.4)">PB3</text>
<text x="145.5" y="146.4" transform="rotate(-90 145.5 146.4)">PB4</text>
<text x="148" y="146.4" transform="rotate(-90 148 146.4)">PB5</text>
<text x="150.5" y="146.4" transform="rotate(-90 150.5 146.4)">PB6</text>
<text x="153.1" y="146.4" transform="rotate(-90 153.1 146.4)">PB7</text>
<text x="201.9" y="178.2">Title</text>
<text x="201.9" y="185.9">Size</text>
<text x="214.6" y="185.9">Number</text>
<text x="265.5" y="185.9">Revision</text>
<text x="203.2" y="189.7">A4</text>
<text x="201.9" y="193.5">Date:</text>
<text x="201.9" y="196">File:</text>
<text x="213.4" y="193.5">25-03-2021</text>
<text x="213.4" y="196">C:\PROJECTS\..\SCH.SchDoc</text>
<text x="252.8" y="193.5">Sheet</text>
<text x="252.8" y="196">Drawn By:</text>
<text x="260.3" y="193.5">of</text>
</g>
<g font-size="2.3" fill="#262626">
<text x="116.7" y="23">U1</text>
<text x="116.7" y="40.8">*</text>
<text x="40.4" y="76.5">U2</text>
<text x="40.4" y="101.9">MAX232*</text>
</g>
</svg>
